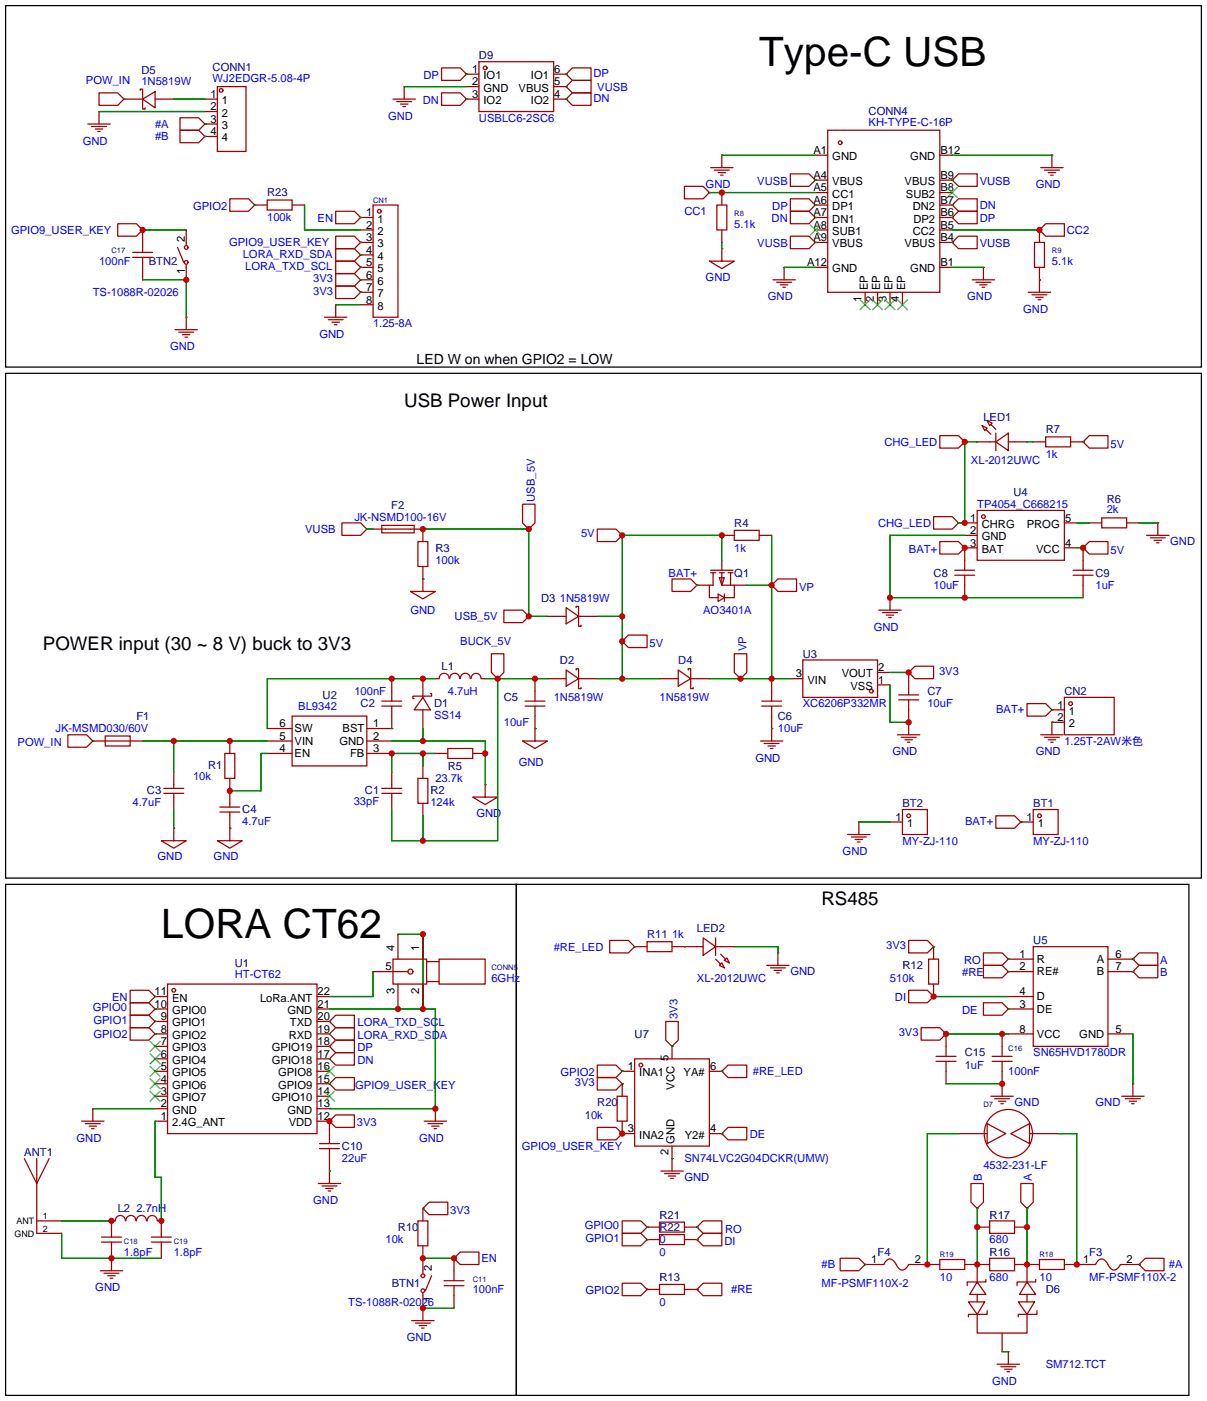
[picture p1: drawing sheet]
<svg xmlns="http://www.w3.org/2000/svg" width="246mm" height="285mm" viewBox="0 0 246 285" stroke-linecap="round" stroke-linejoin="round" font-family="sans-serif">
<g fill="none" stroke="#a10000" stroke-width=".25">
<path d="M20.2 18.9h3.8l1.3 1.3-1.3 1.3h-3.8zM28.6 18.4v-.2h.5v2M44.3 17.7h5.9v13.2h-5.9zM82.4 17.7h.1M82.4 17.7v2.5M90 13.8h3.9l1.2 1.3-1.2 1.3h-3.9zM90 18.9h3.9l1.2 1.3-1.2 1.3h-3.9zM95.1 15.1h.1M95.1 15.1h2.6M95.1 17.7h2.6M97.7 12.6h15.2v10.1h-15.2zM112.9 15.1h2.5"/>
<path d="M112.9 17.7h2.5M115.4 15.1l1.3-1.3h3.8v2.6h-3.8zM115.4 15.1h.1M115.4 17.7h.1M116.7 18.9h3.8v2.6h-3.8l-1.3-1.3zM116.7 16.4h3.8v2.5h-3.8l-1.3-1.2zM17.9 25.3h4.6M18.7 25.8h3M19.4 26.3h1.6M19.9 26.8h.5M20.2 22.7h.1M20.2 22.7v2.6"/>
<path d="M25.3 20.2h.1M25.3 20.2h3.8M29.1 20.2l2.5-1.5v3.3zM29.1 20.2v2h.5v-.2M31.6 20.2h3.8M36.7 24h3.8l1.3 1.3-1.3 1.2h-3.8zM36.7 26.5h3.8l1.3 1.3-1.3 1.3h-3.8zM41.8 25.3h.1M41.8 27.8h.1M41.8 20.2h2.5M41.8 22.7h2.5M41.8 25.3h2.5"/>
<path d="M41.8 27.8h2.5M80.1 20.2h4.6M80.9 20.7h3M81.7 21.2h1.5M82.2 21.7h.5M95.1 20.2h.1M95.1 20.2h2.6M112.9 20.2h2.5M115.4 20.2h.1M139.6 38h3.8l1.3 1.2-1.3 1.3h-3.8zM144.7 39.2h.1M144.9 34.2h4.6"/>
<path d="M145.7 34.7h3M146.4 35.2h1.6M146.9 35.7h.5M147.2 31.6h.1M147.2 31.6v2.6M147.2 39.2v2.6M161.2 35.4h3.8l1.2 1.3-1.2 1.3h-3.8zM166.2 36.7h.1M166.2 39.2h2.6M166.2 36.7h2.6M166.2 31.6h2.6M168.8 26.5h22.8v33.1h-22.8z"/>
<path d="M191.6 39.2h2.6M191.6 36.7h2.6M191.6 31.6h2.6M194.2 36.7h.1M195.5 35.4h3.8v2.6h-3.8l-1.3-1.3zM212.2 34.2h4.6M213 34.7h3M213.7 35.2h1.6M214.2 35.7h.6M214.5 31.6h.1M214.5 31.6v2.6M24 45.6h3.8l1.3 1.3-1.3 1.2h-3.8z"/>
<path d="M27.1 52.5h4M27.1 51.4h4M29.1 46.9h.1M29.1 46.9v4.5M29.1 52.5v4.5M36.2 50.4l1.3 3.1M38 46.9v3M38 54v3M46.9 40.5h3.8l1.2 1.3-1.2 1.3h-3.8zM51.9 41.8h.1M51.9 41.8h2.6M54.5 40.8h5.1v2h-5.1z"/>
<path d="M59.6 41.8h2.5M68.5 43.1h3.8l1.2 1.2-1.2 1.3h-3.8zM68.5 53.2h3.8l1.2 1.3-1.2 1.3h-3.8zM68.5 50.7h3.8l1.2 1.2-1.2 1.3h-3.8zM68.5 58.3h3.8l1.2 1.3-1.2 1.2h-3.8zM68.5 55.8h3.8l1.2 1.2-1.2 1.3h-3.8zM68.5 48.1h3.8l1.2 1.3-1.2 1.3h-3.8zM73.5 44.3h.1M73.5 54.5h.1M73.5 51.9h.1M73.5 59.6h.1M73.5 57h.1"/>
<path d="M73.5 49.4h.1M73.5 57h2.6M73.5 59.6h2.6M73.5 54.5h2.6M73.5 49.4h2.6M73.5 46.9h2.6M73.5 44.3h2.6M73.5 51.9h2.6M76.1 41.8h5.1v22.8h-5.1zM144.7 53.2h5l-2.5 1.5zM146.2 41.8h2v5.1h-2zM147.2 50.7h.1"/>
<path d="M147.2 46.9v2.5M147.2 50.7v2.5M157.6 57h4.6M158.4 57.5h3M159.1 58h1.6M159.6 58.5h.5M159.9 54.5h.1M159.9 54.5v2.5M161.2 40.5h3.8l1.2 1.3-1.2 1.3h-3.8zM161.2 43.1h3.8l1.2 1.2-1.2 1.3h-3.8zM161.2 48.1h3.8l1.2 1.3-1.2 1.3h-3.8zM166.2 41.8h.1"/>
<path d="M166.2 44.3h.1M166.2 49.4h.1M166.2 54.5h2.6M166.2 49.4h2.6M166.2 46.9h2.6M166.2 44.3h2.6M166.2 41.8h2.6M176.4 59.6v2.5M178.9 59.6v2.5M181.5 59.6v2.5M184 59.6v2.5M191.6 54.5h2.6"/>
<path d="M191.6 49.4h2.6M191.6 46.9h2.6M191.6 44.3h2.6M191.6 41.8h2.6M194.2 41.8l1.3-1.3h3.8v2.6h-3.8zM194.2 41.8h.1M194.2 44.3l1.3-1.2h3.8v2.5h-3.8zM194.2 44.3h.1M194.2 49.4h.1M195.5 48.1h3.8v2.6h-3.8l-1.3-1.3zM198.2 57h4.6M199 57.5h3.1"/>
<path d="M199.8 58h1.5M200.3 58.5h.5M200.5 54.5h.1M200.5 54.5v2.5M209.7 59.6h4.5M210.9 49.4h2.1v5.1h-2.1zM212 57h.1M212 46.9l1.2-1.3h3.8v2.5h-3.8zM212 46.9h.1M212 46.9v2.5M212 54.5v5.1M35.7 67.2h4.6"/>
<path d="M36.4 67.7h3.1M37.2 68.2h1.5M37.7 68.7h.5M38 64.6h.1M38 64.6v2.6M66.2 64.6h4.5M66.9 65.2h3.1M67.7 65.7h1.5M68.2 66.2h.5M68.5 62.1h.1M68.5 62.1v2.5M73.5 62.1h2.6"/>
<path d="M210.4 60.1h3.1M211.2 60.6h1.5M211.7 61.1h.5M191.6 88.8h3.9l1.2 1.2-1.2 1.3h-3.9zM196.7 90h.1M199.3 90h3.8M200.3 86.7l1 .5-.5 .6zM201 87.5l1.1 1M201.3 85.7l1 .5-.5 .5zM202.1 86.5l1 1M203.1 90l2.5-1.7v3.5zM203.1 88.3v3.5"/>
<path d="M205.6 90h3.8M210.7 90h2.5M213.2 89h5.1v2.1h-5.1zM218.3 90h2.6M220.9 90l1.2-1.2h3.8v2.5h-3.8zM220.9 90h.1M69.7 106.6h3.8l1.3 1.2-1.3 1.3h-3.8zM74.8 107.8h.1M76.1 107.8h10.1v2.6M77.9 107.1h6.6v1.5h-6.6zM85.2 110.4h2v5h-2zM86.2 118h.1"/>
<path d="M86.2 115.4v5.1M106.6 102.7h2.5v3.9l-1.3 1.2-1.2-1.2zM107.8 107.8h.1M121.8 107.8h3.8l1.3 1.3-1.3 1.3h-3.8zM126.9 109.1h.1M137 118h3.8l1.3 1.3-1.3 1.2h-3.8zM142.1 119.3h.1M142.1 119.3h2.6M144.9 116.2h4.6M144.9 116.7h1M145.4 116.7v2.6h-.7v2.5h1.7M146.7 117.7h1l-.5 1.6z"/>
<path d="M146.7 116.7h1M147.2 116.7v2.6h2.5M147.2 114.2v2M147.2 109.1h2.5M148.5 116.7h1M149 116.7v2.6M149.7 108.1h5.1v2h-5.1zM149.7 119.3v2.5h-2M149.7 119.3h2.6M154.8 109.1h2.6M157.4 119.3l1.2-1.3h3.8v2.5h-3.8zM157.4 119.3h.1"/>
<path d="M190.4 105.3h3.8l1.3 1.3-1.3 1.2h-3.8zM191.6 110.4h3.9l1.2 1.2-1.2 1.3h-3.9zM194.7 116.2h4.1M194.7 117.2h4.1M195.5 106.6h.1M196.7 111.6h.1M196.7 109.1h2.6M196.7 106.6h2.6M196.7 111.6h2.6M196.7 111.6v4.6M196.7 117.2v4.6M199.3 104h17.7v10.2h-17.7z"/>
<path d="M217 106.6h2.6M217 111.6h2.6M218.8 116.2h4.1M218.8 117.2h4.1M220.9 111.6l1.2-1.2h3.8v2.5h-3.8zM220.9 111.6h.1M220.9 111.6v4.6M220.9 117.2v4.6M222.1 106.6h2.6M224.7 105.5h5v2.1h-5zM229.7 106.6h2.6M233.8 109.1h4.6"/>
<path d="M234.6 109.6h3M235.3 110.1h1.6M235.8 110.6h.5M236.1 106.6h.1M236.1 106.6v2.5M79.9 138.3v4.6M83.7 120.5h5.1l-2.6 1.5zM86.2 138.3v3.8M88.8 138.3h.7M89.6 138.3a1.01 1.01 0 0 1 1-1.1 1.01 1.01 0 0 1 1 1.1M91.7 138.3a1.01 1.01 0 0 1 1-1.1 1.01 1.01 0 0 1 1 1.1M93.9 138.3a1.01 1.01 0 0 1 1-1.1 1.01 1.01 0 0 1 1 1.1"/>
<path d="M96.1 138.3a1.01 1.01 0 0 1 1-1.1 1.01 1.01 0 0 1 1 1.1M98.2 138.3h.7M100.2 133.2h2.5v3.8l-1.2 1.3-1.3-1.3zM101.5 138.3h.1M102.7 124.3h3.9l1.2 1.3-1.2 1.3h-3.9zM107.8 125.6h.1M109.1 138.3v4.6M111.6 138.3h3.8M111.6 125.6h3.8M115.4 136.5l2.6 1.8-2.6 1.5zM115.4 123.8l2.6 1.8-2.6 1.5zM117.5 136.5v-.2h.5v2"/>
<path d="M117.5 123.8v-.2h.5v2M118 138.3v2h.5v-.2M118 125.6v2h.5v-.2M118 138.3h3.8M118 125.6h3.8M126.9 130.7h.1M128.1 129.4h3.9v2.6h-3.9l-1.2-1.3zM134.5 138.3h3.8M138.3 136.5l2.5 1.8-2.5 1.5zM140.3 136.5v-.2h.5v2M140.8 138.3v2h.6v-.2M140.8 138.3h3.9"/>
<path d="M146.4 121l1.3 .8-1.3 .8zM147.7 121v1.6M149.7 133.2h2.6v3.8l-1.3 1.3-1.3-1.3zM151 138.3h.1M157.4 138.3v4.6M161.2 138.3h2.5M163.7 134.5h15.2v7.6h-15.2zM178.9 139.6h2.6M178.9 137h2.6M179.2 124.3h4.6M180 124.8h3M180.7 125.3h1.5"/>
<path d="M181.2 125.9h.5M181.5 121.8h.1M181.5 121.8v2.5M185.3 137l1.3-1.2h3.8v2.5h-3.8zM185.3 137h.1M185.3 137v4.6M13.8 149.7h3.9l1.2 1.3-1.2 1.3h-3.9zM18.9 151h.1M18.9 151h10.2M21.5 150h5v2h-5zM35.4 157.4v3.3M45.8 153.5h2.1v5.1h-2.1z"/>
<path d="M46.9 151v2.5M46.9 158.6v5.9M54.5 148.5h5.1M54.5 151h5.1M54.5 153.5h5.1M59.6 145.9h15.2v10.2h-15.2zM74.8 151h5.1M74.8 153.5h5.1M77.9 142.9h4M77.9 143.9h4M79.9 143.9v4.6h-5.1M79.9 157.4v3.3"/>
<path d="M85.2 158.6h2v5.1h-2zM86.2 142.1l1.6 2.6h-3.3zM86.2 144.7v3.8M86.2 156.1v2.5M87.8 141.4h.2v.5h-3.8v.5h.3M88.8 153.5h2.5M91.3 152.5h5.1v2.1h-5.1zM96.4 153.5h2.5M98.9 159.9h.1M98.9 159.9v2.5M106.6 151h5l-2.5 1.5zM107.1 142.9h4"/>
<path d="M107.1 143.9h4M109.1 148.5h.1M109.1 143.9v7.1M155.1 151h4.5M155.3 142.9h4.1M155.3 143.9h4.1M155.8 151.5h3.1M156.6 152h1.5M157.1 152.5h.5M157.4 148.5h.1M157.4 143.9v7.1M183 149.7h4.6"/>
<path d="M183.3 142.6h4M183.3 141.6h4M183.8 150.2h3M184.5 150.7h1.6M185 151.3h.5M185.3 147.2h.1M185.3 142.6v7.1M209.4 143.4h3.8l1.3 1.3-1.3 1.2h-3.8zM212.2 149.7h4.6M213 150.2h3M213.7 150.7h1.6M214.2 151.3h.6"/>
<path d="M214.5 144.7h.1M214.5 147.2h.1M214.5 147.2v2.5M214.5 144.7h2.5M214.5 147.2h2.5M217 142.1h10.2v7.6h-10.2zM32.9 171.3h5.1l-2.6 1.5zM33.4 161.7h4.1M33.4 160.7h4.1M35.4 168.8h.1M35.4 161.7v3.3M35.4 168.8v2.5"/>
<path d="M44.3 171.3h5.1l-2.5 1.5zM44.8 165.5h4.1M44.8 164.5h4.1M46.9 168.8h.1M46.9 165.5v5.8M77.9 161.7h4M77.9 160.7h4M79.9 161.7v3.3M86.2 163.7v2.5M96.4 162.4h5.1l-2.6 1.6zM172.8 170.1h4.6M173.6 170.6h3.1"/>
<path d="M174.4 171.1h1.5M174.9 171.6h.5M175.1 167.5h.1M175.1 167.5v2.6M181.5 167.5h2.5M184 165h5.1v5.1h-5.1zM203.1 166.2h3.8l1.3 1.3-1.3 1.3h-3.8zM208.2 167.5h.1M208.2 167.5h2.5M210.7 165h5.1v5.1h-5.1zM76.1 198h7.1M80.1 195.5h6.9v5h-6.9z"/>
<path d="M81.2 190.4v5.1M86.2 190.4v5.1M87 196h2.5M89.5 195.5h9.4v5h-9.4zM124.3 191.6h3.8l1.3 1.3-1.3 1.3h-3.8zM129.4 192.9h.1M129.4 192.9h2.6M132 191.9h5v2h-5zM137 192.9h6.4M143.4 191.1l2.5 1.8-2.5 1.8zM145.9 192.9h3.8M145.9 195.5l1 1"/>
<path d="M145.9 191.1v3.6M146.7 196.7l.5-.5 .5 1zM146.9 194.4l1.1 1.1M147.7 195.7l.5-.5 .5 1zM156.3 196.7h4.6M157.1 197.2h3M157.9 197.7h1.5M158.4 198.2h.5M158.6 194.2h.1M158.6 194.2v2.5M185.3 191.6h3.8l1.3 1.3-1.3 1.3h-3.8zM189.4 195.5h2v5h-2z"/>
<path d="M190.4 192.9h.1M190.4 192.9v2.6M200.5 194.2h3.8l1.3 1.3-1.3 1.2h-3.8zM200.5 196.7h3.8l1.3 1.3-1.3 1.3h-3.8zM205.6 195.5h.1M205.6 198h.1M205.6 195.5h5.1M205.6 198h5.1M210.7 192.9h15.2v20.3h-15.2zM225.9 195.5h5.1M225.9 198h5.1M231 198h.1"/>
<path d="M231 195.5h.1M232.3 196.7h3.8v2.6h-3.8l-1.3-1.3zM232.3 194.2h3.8v2.5h-3.8l-1.3-1.2zM26.5 201.8h3.9l1.2 1.3-1.2 1.2h-3.9zM26.5 209.4h3.9l1.2 1.3-1.2 1.3h-3.9zM26.5 206.9h3.9l1.2 1.3-1.2 1.2h-3.9zM26.5 204.3h3.9l1.2 1.3-1.2 1.3h-3.9zM31.6 203.1h.1M31.6 210.7h.1M31.6 208.2h.1M31.6 205.6h.1M31.6 218.3h2.6"/>
<path d="M31.6 215.8h2.6M31.6 213.2h2.6M31.6 210.7h2.6M31.6 208.2h2.6M31.6 205.6h2.6M31.6 203.1h2.6M34.2 200.5h30.4v30.5h-30.4zM64.6 218.3h2.6M64.6 215.8h2.6M64.6 213.2h2.6M64.6 210.7h2.6M64.6 208.2h2.6"/>
<path d="M64.6 205.6h2.6M64.6 203.1h2.6M67.2 213.2h.1M67.2 215.8h.1M67.2 210.7h.1M67.2 208.2l1.3-1.3h3.8v2.5h-3.8zM67.2 208.2h.1M68.5 212h3.8v2.5h-3.8l-1.3-1.3zM68.5 214.5h3.8v2.5h-3.8l-1.3-1.2zM68.5 209.4h3.8v2.6h-3.8l-1.3-1.3zM81.2 200.5v5.1M86.2 200.5v5.1"/>
<path d="M87 200h2.5M121.8 217h3.8l1.3 1.3-1.3 1.3h-3.8zM121.8 219.6h3.8l1.3 1.3-1.3 1.2h-3.8zM126.9 218.3h.1M126.9 218.3h2.5M129.4 215.8h15.3v17.8h-15.3zM135.8 208.2h2.5v3.8l-1.3 1.2-1.2-1.2zM137 213.2h.1M137 213.2v2.6M144.7 218.3h2.5M147.2 218.3l1.3-1.3h3.8v2.6h-3.8zM147.2 218.3h.1"/>
<path d="M185.3 201.8h3.8l1.3 1.3-1.3 1.2h-3.8zM187.8 209.4h3.8l1.3 1.3-1.3 1.3h-3.8zM190.4 203.1h.1M190.4 200.5v2.6M190.9 215.3h4M190.9 216.3h4M192.9 210.7h.1M192.9 210.7v4.6M192.9 216.3v4.6M200.5 204.3h3.8l1.3 1.3-1.3 1.3h-3.8zM202.3 215.3h4.1M202.3 216.3h4.1"/>
<path d="M204.3 210.7v4.6M204.3 216.3v7.1M205.6 205.6h.1M205.6 210.7h5.1M205.6 205.6h5.1M205.6 203.1h5.1M225.9 210.7h5.1M5 236.1l2.5 5.1 2.5-5.1M7.5 236.1v15.2h5.1M16.6 228.5h4.6M17.4 229h3M18.2 229.5h1.5"/>
<path d="M18.7 230h.5M18.9 225.9h.1M18.9 225.9v2.6M31.6 228.5h2.6M31.6 225.9h2.6M31.6 223.4h2.6M31.6 220.9h2.6M64.6 228.5h2.6M64.6 225.9h2.6M64.6 223.4h2.6M64.6 220.9h2.6M65.2 234.1h4"/>
<path d="M65.2 233h4M67.2 220.9l1.3-1.3h3.8v2.5h-3.8zM67.2 220.9h.1M67.2 238.6h.1M67.2 228.5h.1M67.2 228.5v4.5M67.2 234.1v7.1M68.5 227.2h3.8v2.5h-3.8l-1.3-1.2zM86.5 228.5h4.6M87.2 229h3.1M88 229.5h1.5M88.5 230h.5"/>
<path d="M88.8 225.9h.1M88.8 225.9v2.6M121.8 229.7h3.8l1.3 1.3-1.3 1.3h-3.8zM125.9 223.4h2v5.1h-2zM126.9 231h.1M126.9 220.9h.1M126.9 231h2.5M126.9 220.9v2.5M126.9 228.5v2.5M134.7 238.6h4.6M135.5 239.1h3.1M136.3 239.6h1.5"/>
<path d="M137 236.1h.1M137 233.6v5M144.7 231h2.5M147.2 231l1.3-1.3h3.8v2.6h-3.8zM147.2 231h.1M195.5 231h5M200.8 231h.5M201.3 229l3.8 2-3.8 2zM202.1 223.4h4.5M202.8 223.9h3.1M203.6 224.4h1.5M204.1 224.9h.5"/>
<path d="M204.3 220.9h.1M206.1 231l3.8-2v4zM209.9 231h.5M210.7 231h5.1M228.7 223.4h4.6M229.5 223.9h3M230.3 224.4h1.5M230.8 224.9h.5M231 220.9h.1M231 220.9v2.5M7.5 248.8h5.1M20.4 259h4.6"/>
<path d="M20.7 253.1h4.1M20.7 252.1h4.1M21.2 259.5h3.1M22 260h1.5M22.7 256.4h.1M22.7 253.1v5.9M25.5 248.8a1.01 1.01 0 0 0-1-1.1 1.01 1.01 0 0 0-1 1.1h-.8v3.3M25.7 248.8a1.01 1.01 0 0 1 1-1.1 1.01 1.01 0 0 1 1 1.1M27.8 248.8a1.01 1.01 0 0 1 1-1.1 1.01 1.01 0 0 1 1.1 1.1M30 248.8a1.01 1.01 0 0 1 1-1.1 1.01 1.01 0 0 1 1 1.1M30.9 253.1h4M30.9 252.1h4"/>
<path d="M32.1 248.8h.8v3.3M32.9 253.1v3.3M64.9 241.2h4.6M65.7 241.7h3M66.4 242.2h1.5M66.9 242.7h.5M85.2 248.8h2v5.1h-2zM86.2 246.3h.1M86.2 246.3v2.5M86.2 253.9v5.6M87.5 245h3.8v2.5h-3.8l-1.3-1.2zM88 260l-1.3 3"/>
<path d="M92.6 256.4l1.3-1.3h3.8v2.6h-3.8zM92.6 256.4h.1M92.6 256.4v4.6M126.9 248.8h3.8l1.3 1.3-1.3 1.2h-3.8zM126.9 251.3h3.8l1.3 1.3-1.3 1.3h-3.8zM132 250.1h.1M132 252.6h.1M132 250.1h2.5M132 252.6h2.5M134.5 249h5.1v2.1h-5.1zM134.5 251.6h5.1v2h-5.1zM136.8 240.2h.5"/>
<path d="M139.6 250.1h2.5M139.6 252.6h2.5M142.1 250.1l1.3-1.3h3.8v2.5h-3.8zM142.1 250.1h.1M142.1 252.6l1.3-1.3h3.8v2.6h-3.8zM142.1 252.6h.1M171.3 256.4h3.8l1.3 1.3-1.3 1.3h-3.8zM176.4 257.7h.1M176.4 257.7h3.8l.6-.9 .6-.2 .8 .3 1 1.5 .7 .4 .7-.2 .7-.9h6.3M191.6 256.7h5.1v2h-5.1zM196.7 257.7h5.1M198 241.2h2.5v3.8l-1.2 1.3-1.3-1.3z"/>
<path d="M199.3 246.3h.1M199.3 257.7v3.8M199.3 250.1h2.5M201.8 256.4h5.1v2.6h-5.1zM201.8 248.8h5.1v2.5h-5.1zM206.9 257.7h5.1M206.9 250.1h2.5M208.2 241.2h2.5v3.8l-1.3 1.3-1.2-1.3zM209.4 246.3h.1M209.4 257.7v3.8M212 256.7h5v2h-5zM217 257.7h6.4l.6-.9 .6-.2 .8 .3 1 1.5 .7 .4 .7-.2 .7-.9h3.8"/>
<path d="M232.3 257.7h.1M233.6 256.4h3.8v2.6h-3.8l-1.3-1.3zM22.5 260.5h.5M83.9 269.1h4.6M84.7 269.6h3.1M85.5 270.1h1.5M86 270.6h.5M86.2 266.6h.1M86.2 263.5v5.6M90.6 262h4M90.6 261h4M92.6 262v4.6"/>
<path d="M126.9 261.5h3.8l1.3 1.3-1.3 1.2h-3.8zM132 262.8h.1M132 262.8h2.5M134.5 261.7h5.1v2.1h-5.1zM139.6 262.8h2.5M142.1 262.8l1.3-1.3h3.8v2.5h-3.8zM142.1 262.8h.1M197.5 265.3h3.3l-1.5 2.5zM199.3 261.2l1.7 2.6h-3.3zM199.3 267.8v3.9h10.1v-3.9M199.3 263.8v1.5M201 260.7v.5h-3.8v.8"/>
<path d="M201.3 267.1v.7h-3.8v.6M203.3 278h4.6M204.1 278.5h3M204.3 271.7v3.8M204.9 279h1.5M205.4 279.5h.5M205.6 275.5h.1M205.6 275.5v2.5M207.6 265.3h3.3l-1.5 2.5zM209.4 261.2l1.8 2.6h-3.3zM209.4 263.8v1.5M211.2 260.7v.5h-3.8v.8"/>
<path d="M211.5 267.1v.7h-3.9v.6"/>
<circle cx="45.1" cy="18.4" r=".38"/>
<circle cx="98.9" cy="13.8" r=".38"/>
<circle cx="171.3" cy="29.1" r=".38"/>
<circle cx="38" cy="53.5" r=".38"/>
<circle cx="38" cy="50.4" r=".38"/>
<circle cx="77.3" cy="43.1" r=".38"/>
<circle cx="200.5" cy="105.3" r=".38"/>
<circle cx="177.7" cy="140.8" r=".38"/>
<circle cx="218.3" cy="143.4" r=".38"/>
<circle cx="185.3" cy="166.2" r=".38"/>
<circle cx="212" cy="166.2" r=".38"/>
<circle cx="83.7" cy="198" r=".51"/>
<circle cx="35.4" cy="201.8" r=".38"/>
<circle cx="130.7" cy="217" r=".38"/>
<circle cx="205.6" cy="231" r="4.9"/>
<circle cx="86.2" cy="260" r=".38"/>
<circle cx="86.2" cy="263" r=".38"/>
</g>
<path d="M1.1 1.1h243.9v73.7h-243.9zM1.1 76.1h243.9v102.8h-243.9zM1.1 180.2h104.2v104.2h-104.2zM105.3 180.2h137.1v104.2h-137.1z" fill="none" stroke="#000" stroke-width=".25"/>
<g fill="none" stroke="#3c3" stroke-width=".25">
<path d="M193.2 38.2l2 2.1M195.2 38.2l-2 2.1M165.2 45.8l2.1 2.1M167.3 45.8l-2.1 2.1M175.4 61.1l2 2M177.4 61.1l-2 2M177.9 61.1l2.1 2M180 61.1l-2.1 2M180.5 61.1l2 2M182.5 61.1l-2 2M183 61.1l2 2M185 61.1l-2 2"/>
<path d="M30.6 219.8l2 2.1M30.6 217.3l2 2M30.6 214.8l2 2M30.6 212.2l2 2M32.6 219.8l-2 2.1M32.6 217.3l-2 2M32.6 214.8l-2 2M32.6 212.2l-2 2M66.2 217.3l2 2M68.2 217.3l-2 2M30.6 222.4l2 2M32.6 222.4l-2 2"/>
<path d="M66.2 222.4l2 2M68.2 222.4l-2 2"/>
</g>
<g fill="none" stroke="#008700" stroke-width=".25">
<path d="M82.4 17.7h12.7M95.1 15.1h.1M115.4 15.1h.1M115.4 17.7h.1M20.2 22.7h21.6M25.3 20.2h.1M35.4 20.2h6.4M41.8 27.8h.1M41.8 25.3h.1M95.1 20.2h.1M115.4 20.2h.1M144.7 39.2h21.5"/>
<path d="M147.2 31.6h19M166.2 36.7h.1M194.2 36.7h.1M194.2 31.6h20.3M29.1 46.9h8.9M29.1 57h8.9v7.6M51.9 41.8h.1M62.1 41.8v5.1h11.4M73.5 44.3h.1M73.5 59.6h.1M73.5 57h.1M73.5 54.5h.1"/>
<path d="M73.5 51.9h.1M73.5 49.4h.1M147.2 49.4v1.3M159.9 54.5h6.3M166.2 41.8h.1M166.2 44.3h.1M166.2 49.4h.1M194.2 41.8h.1M194.2 44.3h.1M194.2 49.4h.1M194.2 54.5h6.3M194.2 46.9h17.8"/>
<path d="M212 57h.1M68.5 62.1h5M199.3 90h-2.6v16.6h-1.2M209.4 90h1.3M220.9 90h.1M74.8 107.8h1.3M86.2 118h.1M86.2 107.8h21.6v17.8h3.8M142.1 119.3h.1M147.2 114.2v-5.1h-20.3v29.2M152.3 119.3h5.1M157.4 109.1v29.2"/>
<path d="M196.7 111.6h.1M196.7 109.1h-15.2v12.7h39.4M219.6 106.6h2.5M219.6 111.6h1.3M232.3 106.6h3.8M88.8 138.3h-34.3v10.2M98.9 138.3h12.7M101.5 138.3v33h-21.6v-6.3M121.8 125.6h5.1M121.8 138.3h12.7M144.7 138.3h16.5M181.5 139.6v7.6h3.8"/>
<path d="M181.5 137h3.8M18.9 151h.1M29.1 151h25.4M35.4 151v6.4M54.5 153.5h-1.3v7.7h-6.3M79.9 148.5h.1M79.9 151h19v8.9M86.2 148.5v2.5M86.2 153.5v2.6M88.8 153.5h-8.9v3.9M109.1 148.5h.1M157.4 148.5h.1"/>
<path d="M214.5 144.7h.1M214.5 147.2h.1M35.4 165v3.8M46.9 168.8h.1M86.2 166.2v5.1M175.1 167.5h6.4M208.2 167.5h.1M76.1 198v5.1h-8.9M81.2 190.4h5v15.2M129.4 192.9h.1M139.6 192.9h.1M149.7 192.9h8.9v1.3"/>
<path d="M190.4 192.9h.1M205.6 195.5h.1M205.6 198h.1M231 198h.1M231 195.5h.1M31.6 210.7h.1M31.6 203.1h.1M31.6 205.6h.1M31.6 208.2h.1M67.2 215.8h.1M67.2 213.2h.1M67.2 210.7h.1"/>
<path d="M67.2 208.2h.1M67.2 205.6h21.6v20.3h-21.6M126.9 218.3h.1M137 213.2h.1M147.2 218.3h.1M190.4 203.1h15.2M192.9 210.7h12.7M205.6 205.6h.1M231 210.7v10.2M18.9 225.9h12.7M31.6 228.5v11.4h1.3v8.9M67.2 220.9h.1"/>
<path d="M67.2 228.5h.1M67.2 238.6h.1M126.9 231h.1M126.9 220.9h.1M137 236.1h.1M147.2 231h.1M192.9 220.9h11.4M195.5 231h-6.4v26.7M215.8 231h3.8v26.7M12.6 251.3v5.1h20.3M12.6 248.8h10.1M86.2 246.3h.1"/>
<path d="M86.2 256.4h6.4M132 250.1h.1M132 252.6h.1M142.1 250.1h.1M142.1 252.6h.1M176.4 257.7h.1M199.3 246.3v11.4M209.4 246.3v11.4M232.3 257.7h.1M86.2 266.6h6.4M132 262.8h.1M142.1 262.8h.1"/>
<path d="M204.3 275.5h1.3"/>
</g>
<g fill="#c00">
<circle cx="147.2" cy="39.2" r=".63"/>
<circle cx="212" cy="46.9" r=".63"/>
<circle cx="107.8" cy="125.6" r=".63"/>
<circle cx="107.8" cy="107.8" r=".63"/>
<circle cx="86.2" cy="107.8" r=".63"/>
<circle cx="98.9" cy="153.5" r=".63"/>
<circle cx="86.2" cy="151" r=".63"/>
<circle cx="46.9" cy="151" r=".63"/>
<circle cx="35.4" cy="151" r=".63"/>
<circle cx="46.9" cy="161.2" r=".63"/>
<circle cx="79.9" cy="138.3" r=".63"/>
<circle cx="86.2" cy="138.3" r=".63"/>
<circle cx="86.2" cy="153.5" r=".63"/>
<circle cx="79.9" cy="153.5" r=".63"/>
<circle cx="88.8" cy="225.9" r=".63"/>
<circle cx="86.2" cy="205.6" r=".63"/>
<circle cx="86.2" cy="190.4" r=".63"/>
<circle cx="81.2" cy="205.6" r=".63"/>
<circle cx="38" cy="57" r=".63"/>
<circle cx="29.1" cy="46.9" r=".63"/>
<circle cx="86.2" cy="266.6" r=".63"/>
<circle cx="92.6" cy="256.4" r=".63"/>
<circle cx="86.2" cy="256.4" r=".63"/>
<circle cx="185.3" cy="147.2" r=".63"/>
<circle cx="185.3" cy="137" r=".63"/>
<circle cx="101.5" cy="138.3" r=".63"/>
<circle cx="109.1" cy="138.3" r=".63"/>
<circle cx="86.2" cy="171.3" r=".63"/>
<circle cx="196.7" cy="106.6" r=".63"/>
<circle cx="196.7" cy="90" r=".63"/>
<circle cx="196.7" cy="111.6" r=".63"/>
<circle cx="67.2" cy="228.5" r=".63"/>
<circle cx="204.3" cy="210.7" r=".63"/>
<circle cx="192.9" cy="210.7" r=".63"/>
<circle cx="204.3" cy="220.9" r=".63"/>
<circle cx="190.4" cy="203.1" r=".63"/>
<circle cx="157.4" cy="138.3" r=".63"/>
<circle cx="157.4" cy="119.3" r=".63"/>
<circle cx="151" cy="138.3" r=".63"/>
<circle cx="220.9" cy="111.6" r=".63"/>
<circle cx="126.9" cy="138.3" r=".63"/>
<circle cx="126.9" cy="130.7" r=".63"/>
<circle cx="126.9" cy="125.6" r=".63"/>
<circle cx="126.9" cy="109.1" r=".63"/>
<circle cx="147.2" cy="109.1" r=".63"/>
<circle cx="181.5" cy="121.8" r=".63"/>
<circle cx="196.7" cy="121.8" r=".63"/>
<circle cx="189.1" cy="257.7" r=".63"/>
<circle cx="199.3" cy="257.7" r=".63"/>
<circle cx="199.3" cy="250.1" r=".63"/>
<circle cx="219.6" cy="257.7" r=".63"/>
<circle cx="209.4" cy="257.7" r=".63"/>
<circle cx="209.4" cy="250.1" r=".63"/>
<circle cx="126.9" cy="231" r=".63"/>
<circle cx="22.7" cy="248.8" r=".63"/>
<circle cx="32.9" cy="248.8" r=".63"/>
<circle cx="22.7" cy="256.4" r=".63"/>
</g>
<g font-size="8.3">
<text x="154.8" y="13.4">Type-C USB</text>
<text x="32.9" y="191.2">LORA CT62</text>
</g>
<g font-size="3.8">
<text x="82.4" y="82.9">USB Power Input</text>
<text x="8.8" y="132.4">POWER input (30 ~ 8 V) buck to 3V3</text>
<text x="167.5" y="184.5">RS485</text>
</g>
<text font-size="2.9" x="85" y="74.2">LED W on when GPIO2 = LOW</text>
<g font-size="2.3" fill="#00f">
<text x="17.5" y="17.2">POW_IN</text>
<text x="28.8" y="17.3">1N5819W</text>
<text x="43.3" y="16.8">WJ2EDGR-5.08-4P</text>
<text x="86.4" y="16.1">DP</text>
<text x="121" y="15.7">DP</text>
<text x="86.2" y="21.2">DN</text>
<text x="121" y="20.8">DN</text>
<text x="121.8" y="18.4">VUSB</text>
<text x="16.9" y="29.5">GND</text>
<text x="31.6" y="26.1">#A</text>
<text x="31.6" y="28.6">#B</text>
<text x="79.1" y="24.4">GND</text>
<text x="97.7" y="24.8">USBLC6-2SC6</text>
<text x="177.1" y="25.6">KH-TYPE-C-16P</text>
<text x="143.9" y="38.4">GND</text>
<text x="154.4" y="37.6">VUSB</text>
<text x="199.8" y="37.7">VUSB</text>
<text x="211.2" y="38.4">GND</text>
<text x="2.3" y="47.7">GPIO9_USER_KEY</text>
<text x="39.4" y="42.7">GPIO2</text>
<text x="54.5" y="45.1">100k</text>
<text x="64.8" y="45.2">EN</text>
<text x="139.6" y="43.8">CC1</text>
<text x="149.7" y="46.4">5.1k</text>
<text x="157.4" y="45.3">DN</text>
<text x="157.5" y="42.7">DP</text>
<text x="199.8" y="42.7">DN</text>
<text x="199.8" y="45.2">DP</text>
<text x="217.6" y="47.7">CC2</text>
<text x="46.7" y="50.2">GPIO9_USER_KEY</text>
<text x="49.5" y="52.5">LORA_RXD_SDA</text>
<text x="154.4" y="50.3">VUSB</text>
<text x="199.8" y="50.4">VUSB</text>
<text x="20.2" y="54">100nF</text>
<text x="50" y="55">LORA_TXD_SCL</text>
<text x="63.9" y="57.5">3V3</text>
<text x="143.9" y="57.2">GND</text>
<text x="214.5" y="54">5.1k</text>
<text x="18.9" y="60.4">TS-1088R-02026</text>
<text x="63.9" y="60">3V3</text>
<text x="156.6" y="61.2">GND</text>
<text x="197.2" y="61.2">GND</text>
<text x="208.7" y="63.8">GND</text>
<text x="34.7" y="71.4">GND</text>
<text x="65.2" y="68.9">GND</text>
<text x="76.1" y="66.7">1.25-8A</text>
<text x="180.3" y="91">CHG_LED</text>
<text x="198" y="94.6">XL-2012UWC</text>
<text x="213.2" y="93.4">1k</text>
<text x="226.4" y="91.3">5V</text>
<text x="72.3" y="106.1">JK-NSMD100-16V</text>
<text x="109.1" y="102.2" transform="rotate(-90 109.1 102.2)">USB_5V</text>
<text x="179.1" y="107.5">CHG_LED</text>
<text x="199.3" y="103.5">TP4054_C668215</text>
<text x="225.7" y="104.6">2k</text>
<text x="62.2" y="108.6">VUSB</text>
<text x="118.5" y="109.4">5V</text>
<text x="149.7" y="112.4">1k</text>
<text x="185.3" y="112.6">BAT+</text>
<text x="226.4" y="112.9">5V</text>
<text x="238.6" y="111.2">GND</text>
<text x="88.8" y="115">100k</text>
<text x="136.3" y="117.5">BAT+</text>
<text x="83.7" y="125.1">GND</text>
<text x="114.2" y="122.6">1N5819W</text>
<text x="143.4" y="125.1">AO3401A</text>
<text x="162.9" y="120.5">VP</text>
<text x="190.4" y="120">10uF</text>
<text x="223.4" y="120">1uF</text>
<text x="92.7" y="126.4">USB_5V</text>
<text x="93.9" y="131.5">BUCK_5V</text>
<text x="132.5" y="131.9">5V</text>
<text x="178.2" y="128.5">GND</text>
<text x="152.3" y="132.7" transform="rotate(-90 152.3 132.7)">VP</text>
<text x="191.5" y="137.6">3V3</text>
<text x="72.3" y="141.6">100nF</text>
<text x="91.3" y="141.6">4.7uH</text>
<text x="112.9" y="142.9">1N5819W</text>
<text x="134.5" y="142.9">1N5819W</text>
<text x="11.3" y="149.3">JK-MSMD030/60V</text>
<text x="60.8" y="144.8">BL9342</text>
<text x="88.5" y="146.4">SS14</text>
<text x="102.7" y="148">10uF</text>
<text x="158.6" y="149.3">10uF</text>
<text x="163.7" y="144.2">XC6206P332MR</text>
<text x="189.1" y="144.2">10uF</text>
<text x="203.1" y="145.3">BAT+</text>
<text x="3.6" y="152">POW_IN</text>
<text x="154.1" y="155.2">GND</text>
<text x="182" y="153.9">GND</text>
<text x="211.2" y="153.9">GND</text>
<text x="217" y="151.8">1.25T-2AW米色</text>
<text x="39.4" y="159">10k</text>
<text x="88.8" y="159.4">23.7k</text>
<text x="105.8" y="156">GND</text>
<text x="27" y="164.2">4.7uF</text>
<text x="72.1" y="164.1">33pF</text>
<text x="87.8" y="164.2">124k</text>
<text x="97.2" y="166.4">GND</text>
<text x="49.4" y="168">4.7uF</text>
<text x="184" y="172.1">MY-ZJ-110</text>
<text x="196.8" y="168.2">BAT+</text>
<text x="210.7" y="172.1">MY-ZJ-110</text>
<text x="32.1" y="175.3">GND</text>
<text x="43.6" y="175.3">GND</text>
<text x="171.8" y="174.3">GND</text>
<text x="137" y="191.2">1k</text>
<text x="112.9" y="193.7">#RE_LED</text>
<text x="180.7" y="193.4">3V3</text>
<text x="196.6" y="196.4">RO</text>
<text x="236.6" y="196.4">A</text>
<text x="22.9" y="204">EN</text>
<text x="47.9" y="199.4">HT-CT62</text>
<text x="100.2" y="200.1">6GHz</text>
<text x="142.1" y="200.1">XL-2012UWC</text>
<text x="161.2" y="198.8">GND</text>
<text x="181.5" y="200.1">510k</text>
<text x="196.2" y="199">#RE</text>
<text x="236.6" y="199">B</text>
<text x="18.9" y="206.1">GPIO0</text>
<text x="19" y="208.6">GPIO1</text>
<text x="72.9" y="209.2">LORA_TXD_SCL</text>
<text x="138.2" y="207.6" transform="rotate(-90 138.2 207.6)">3V3</text>
<text x="182.5" y="204">DI</text>
<text x="196.2" y="206.6">DE</text>
<text x="19" y="211.6">GPIO2</text>
<text x="72.9" y="214.3">DP</text>
<text x="72.9" y="211.7">LORA_RXD_SDA</text>
<text x="183.3" y="211.1">3V3</text>
<text x="210.7" y="215.3">SN65HVD1780DR</text>
<text x="72.4" y="221.9">GPIO9_USER_KEY</text>
<text x="72.9" y="216.8">DN</text>
<text x="114.3" y="219.2">GPIO2</text>
<text x="117.2" y="221.3">3V3</text>
<text x="153.5" y="219.1">#RE_LED</text>
<text x="196.7" y="217.8">1uF</text>
<text x="205.6" y="219.1">100nF</text>
<text x="119.3" y="228">10k</text>
<text x="206.9" y="225.5">GND</text>
<text x="223.4" y="225.5">GND</text>
<text x="15.6" y="232.7">GND</text>
<text x="72.8" y="229.5">3V3</text>
<text x="85.5" y="232.7">GND</text>
<text x="152.9" y="231.8">DE</text>
<text x="69.7" y="236.9">22uF</text>
<text x="106.4" y="234.3">GPIO9_USER_KEY</text>
<text x="139.6" y="236.9">SN74LVC2G04DCKR(UMW)</text>
<text x="200.5" y="238.2">4532-231-LF</text>
<text x="63.9" y="245.4">GND</text>
<text x="139.6" y="240.7">GND</text>
<text x="200.2" y="240.7" transform="rotate(-90 200.2 240.7)">B</text>
<text x="210.4" y="240.7" transform="rotate(-90 210.4 240.7)">A</text>
<text x="27.8" y="247">2.7nH</text>
<text x="91.8" y="247.4">3V3</text>
<text x="119.2" y="250.5">GPIO0</text>
<text x="147.8" y="251.2">RO</text>
<text x="25.3" y="255.9">1.8pF</text>
<text x="35.4" y="255.9">1.8pF</text>
<text x="78.6" y="253.4">10k</text>
<text x="98.2" y="257.1">EN</text>
<text x="119.4" y="253.1">GPIO1</text>
<text x="134.5" y="253.4">0</text>
<text x="134.5" y="255.9">0</text>
<text x="147.7" y="253.7">DI</text>
<text x="201.8" y="253.4">680</text>
<text x="19.4" y="263.2">GND</text>
<text x="96.4" y="263.6">100nF</text>
<text x="119.4" y="263.7">GPIO2</text>
<text x="149.1" y="263.6">#RE</text>
<text x="167.5" y="258.5">#B</text>
<text x="167.5" y="262.3">MF-PSMF110X-2</text>
<text x="191.6" y="261">10</text>
<text x="201.8" y="261">680</text>
<text x="212" y="261">10</text>
<text x="222.1" y="261">MF-PSMF110X-2</text>
<text x="238.4" y="258.5">#A</text>
<text x="71" y="266.1">TS-1088R-02026</text>
<text x="134.5" y="266.1">0</text>
<text x="82.9" y="273.3">GND</text>
<text x="213.2" y="278.8">SM712.TCT</text>
<text x="202.3" y="282.2">GND</text>
</g>
<g font-size="2.3" fill="#000080">
<text x="28.8" y="15">D5</text>
<text x="43.3" y="14.4">CONN1</text>
<text x="97.7" y="12.1">D9</text>
<text x="177.1" y="23.4">CONN4</text>
<text x="54.5" y="40">R23</text>
<text x="30.4" y="54">BTN2</text>
<text x="200.5" y="85.8">LED1</text>
<text x="213.2" y="88.3">R7</text>
<text x="206.7" y="101.1">U4</text>
<text x="79.8" y="103.8">F2</text>
<text x="149.7" y="107.3">R4</text>
<text x="225.7" y="102.4">R6</text>
<text x="88.8" y="112.4">R3</text>
<text x="149.7" y="117.5">Q1</text>
<text x="190.4" y="117.5">C8</text>
<text x="223.4" y="117.5">C9</text>
<text x="110.4" y="122.6">D3</text>
<text x="90" y="136.6">L1</text>
<text x="114.2" y="135.3">D2</text>
<text x="138.3" y="135.3">D4</text>
<text x="163.7" y="134">U3</text>
<text x="65.8" y="142.4">U2</text>
<text x="102.7" y="142.9">C5</text>
<text x="189.1" y="141.6">C7</text>
<text x="217" y="141.6">CN2</text>
<text x="27.8" y="146.7">F1</text>
<text x="73.5" y="144.2">C2</text>
<text x="88.5" y="144.1">D1</text>
<text x="158.6" y="146.7">C6</text>
<text x="30" y="161.9">C3</text>
<text x="42.4" y="156.8">R1</text>
<text x="74.4" y="161.9">C1</text>
<text x="87.8" y="161.9">R2</text>
<text x="91.3" y="156.9">R5</text>
<text x="49.4" y="165.7">C4</text>
<text x="184" y="164.5">BT2</text>
<text x="210.7" y="164.5">BT1</text>
<text x="132" y="191.2">R11</text>
<text x="142.1" y="189.9">LED2</text>
<text x="47.9" y="197.1">U1</text>
<text x="184" y="197.5">R12</text>
<text x="210.7" y="192.4">U5</text>
<text x="129.4" y="211.5">U7</text>
<text x="196.7" y="215.3">C15</text>
<text x="121.8" y="225.5">R20</text>
<text x="5" y="235.6">ANT1</text>
<text x="69.7" y="234.3">C10</text>
<text x="24" y="247">L2</text>
<text x="81.2" y="250.9">R10</text>
<text x="134.5" y="248.3">R21</text>
<text x="134.5" y="250.9">R22</text>
<text x="201.8" y="248.3">R17</text>
<text x="178.9" y="255.9">F4</text>
<text x="201.8" y="255.9">R16</text>
<text x="222.1" y="255.9">F3</text>
<text x="79.9" y="262.3">BTN1</text>
<text x="134.5" y="261">R13</text>
<text x="213.2" y="263.6">D6</text>
</g>
<g font-size="2.3">
<text x="96.3" y="14.9">1</text>
<text x="96.3" y="17.4">2</text>
<text x="98.6" y="16.1">IO1</text>
<text x="108.3" y="16.1">IO1</text>
<text x="113" y="17.4">5</text>
<text x="113" y="14.9">6</text>
<text x="42.9" y="19.9">1</text>
<text x="42.9" y="22.5">2</text>
<text x="45.3" y="21.2">1</text>
<text x="45.3" y="23.8">2</text>
<text x="96.3" y="19.9">3</text>
<text x="98.6" y="18.7">GND</text>
<text x="98.6" y="21.2">IO2</text>
<text x="105.7" y="18.7">VBUS</text>
<text x="108.3" y="21.2">IO2</text>
<text x="113" y="19.9">4</text>
<text x="42.9" y="25">3</text>
<text x="42.9" y="27.6">4</text>
<text x="45.3" y="26.3">3</text>
<text x="45.3" y="28.8">4</text>
<text x="165.9" y="31.4">A1</text>
<text x="169.7" y="32.6">GND</text>
<text x="185.6" y="32.6">GND</text>
<text x="191.8" y="31.4">B12</text>
<text x="165.9" y="41.5">A6</text>
<text x="165.9" y="39">A5</text>
<text x="165.9" y="36.5">A4</text>
<text x="169.7" y="40.3">CC1</text>
<text x="169.7" y="37.7">VBUS</text>
<text x="184.5" y="37.7">VBUS</text>
<text x="184.7" y="40.3">SUB2</text>
<text x="191.8" y="36.5">B9</text>
<text x="191.8" y="39">B8</text>
<text x="191.8" y="41.5">B7</text>
<text x="74.7" y="44.1">1</text>
<text x="74.7" y="46.6">2</text>
<text x="77" y="45.3">1</text>
<text x="77" y="47.9">2</text>
<text x="165.9" y="46.6">A8</text>
<text x="165.9" y="44.1">A7</text>
<text x="169.7" y="47.9">SUB1</text>
<text x="169.7" y="45.3">DN1</text>
<text x="169.7" y="42.8">DP1</text>
<text x="186.1" y="42.8">DN2</text>
<text x="186.1" y="47.9">CC2</text>
<text x="186.3" y="45.3">DP2</text>
<text x="191.8" y="44.1">B6</text>
<text x="191.8" y="46.6">B5</text>
<text x="37.7" y="49.4" transform="rotate(-90 37.7 49.4)">2</text>
<text x="74.7" y="49.2">3</text>
<text x="74.7" y="51.7">4</text>
<text x="77" y="50.4">3</text>
<text x="77" y="53">4</text>
<text x="165.9" y="49.2">A9</text>
<text x="169.7" y="50.4">VBUS</text>
<text x="184.5" y="50.4">VBUS</text>
<text x="191.8" y="49.2">B4</text>
<text x="37.7" y="55.8" transform="rotate(-90 37.7 55.8)">1</text>
<text x="74.7" y="54.2">5</text>
<text x="74.7" y="56.8">6</text>
<text x="74.7" y="59.3">7</text>
<text x="77" y="55.5">5</text>
<text x="77" y="58">6</text>
<text x="164.6" y="54.2">A12</text>
<text x="169.7" y="55.5">GND</text>
<text x="176.9" y="59.1" transform="rotate(-90 176.9 59.1)">EP</text>
<text x="179.5" y="59.1" transform="rotate(-90 179.5 59.1)">EP</text>
<text x="182" y="59.1" transform="rotate(-90 182 59.1)">EP</text>
<text x="184.6" y="59.1" transform="rotate(-90 184.6 59.1)">EP</text>
<text x="185.6" y="55.5">GND</text>
<text x="191.8" y="54.2">B1</text>
<text x="74.7" y="61.9">8</text>
<text x="77" y="60.6">7</text>
<text x="77" y="63.1">8</text>
<text x="175.7" y="61.4" transform="rotate(-90 175.7 61.4)">1</text>
<text x="178.2" y="61.4" transform="rotate(-90 178.2 61.4)">2</text>
<text x="180.7" y="61.4" transform="rotate(-90 180.7 61.4)">3</text>
<text x="183.3" y="61.4" transform="rotate(-90 183.3 61.4)">4</text>
<text x="197.9" y="106.3">1</text>
<text x="200.2" y="107.6">CHRG</text>
<text x="209.4" y="107.6">PROG</text>
<text x="217.2" y="106.3">5</text>
<text x="197.9" y="108.8">2</text>
<text x="197.9" y="111.4">3</text>
<text x="200.2" y="110.1">GND</text>
<text x="200.2" y="112.7">BAT</text>
<text x="211.3" y="112.7">VCC</text>
<text x="217.2" y="111.4">4</text>
<text x="179.1" y="136.8">2</text>
<text x="162.3" y="138.1">3</text>
<text x="164.6" y="139.3">VIN</text>
<text x="171.6" y="138.1">VOUT</text>
<text x="173.4" y="140.6">VSS</text>
<text x="179.1" y="139.3">1</text>
<text x="57" y="148.2">6</text>
<text x="60.1" y="149.2">SW</text>
<text x="69.8" y="149.2">BST</text>
<text x="76.1" y="148.2">1</text>
<text x="215.6" y="144.4">1</text>
<text x="215.6" y="146.9">2</text>
<text x="218" y="145.7">1</text>
<text x="218" y="148.2">2</text>
<text x="57" y="153.3">4</text>
<text x="57" y="150.8">5</text>
<text x="60.1" y="154.3">EN</text>
<text x="60.1" y="151.8">VIN</text>
<text x="69.2" y="151.8">GND</text>
<text x="71.4" y="154.3">FB</text>
<text x="76.1" y="150.8">2</text>
<text x="76.1" y="153.3">3</text>
<text x="182.6" y="167.3">1</text>
<text x="209.3" y="167.3">1</text>
<text x="185" y="168.5">1</text>
<text x="211.6" y="168.5">1</text>
<text x="78.6" y="197.7">5</text>
<text x="80.4" y="193.7" transform="rotate(-90 80.4 193.7)">4</text>
<text x="85.5" y="193.7" transform="rotate(-90 85.5 193.7)">1</text>
<text x="207.9" y="195.2">1</text>
<text x="207.9" y="197.7">2</text>
<text x="211.5" y="196.2">R</text>
<text x="223.6" y="196.2">A</text>
<text x="227.5" y="195.2">6</text>
<text x="227.5" y="197.7">7</text>
<text x="31.5" y="202.8">11</text>
<text x="64.8" y="202.8">22</text>
<text x="80.4" y="202.6" transform="rotate(-90 80.4 202.6)">3</text>
<text x="85.5" y="202.6" transform="rotate(-90 85.5 202.6)">2</text>
<text x="207.9" y="202.8">4</text>
<text x="211.5" y="198.8">RE#</text>
<text x="211.5" y="203.8">D</text>
<text x="223.6" y="198.8">B</text>
<text x="31.5" y="205.4">10</text>
<text x="32.8" y="207.9">9</text>
<text x="35.1" y="209.2">GPIO1</text>
<text x="35.1" y="206.6">GPIO0</text>
<text x="35.1" y="204.1">EN</text>
<text x="53" y="204.1">LoRa.ANT</text>
<text x="58.6" y="206.6">GND</text>
<text x="59.1" y="209.2">TXD</text>
<text x="64.8" y="207.9">20</text>
<text x="64.8" y="205.4">21</text>
<text x="207.9" y="205.4">3</text>
<text x="211.5" y="206.4">DE</text>
<text x="32.8" y="215.5">6</text>
<text x="32.8" y="213">7</text>
<text x="32.8" y="210.4">8</text>
<text x="35.1" y="214.3">GPIO3</text>
<text x="35.1" y="211.7">GPIO2</text>
<text x="55.4" y="214.3">GPIO19</text>
<text x="58.9" y="211.7">RXD</text>
<text x="64.8" y="215.5">17</text>
<text x="64.8" y="213">18</text>
<text x="64.8" y="210.4">19</text>
<text x="207.9" y="210.4">8</text>
<text x="211.5" y="211.5">VCC</text>
<text x="220.1" y="211.5">GND</text>
<text x="227.5" y="210.4">5</text>
<text x="32.8" y="220.6">4</text>
<text x="32.8" y="218.1">5</text>
<text x="35.1" y="221.9">GPIO6</text>
<text x="35.1" y="219.3">GPIO5</text>
<text x="35.1" y="216.8">GPIO4</text>
<text x="55.4" y="216.8">GPIO18</text>
<text x="56.7" y="221.9">GPIO9</text>
<text x="56.7" y="219.3">GPIO8</text>
<text x="64.8" y="220.6">15</text>
<text x="64.8" y="218.1">16</text>
<text x="128" y="218.1">1</text>
<text x="130.4" y="219.3">INA1</text>
<text x="136.3" y="216.1" transform="rotate(-90 136.3 216.1)">5</text>
<text x="139.4" y="219.3">YA#</text>
<text x="144.8" y="218.1">6</text>
<text x="32.8" y="225.7">2</text>
<text x="32.8" y="223.1">3</text>
<text x="35.1" y="227">GND</text>
<text x="35.1" y="224.4">GPIO7</text>
<text x="55.4" y="224.4">GPIO10</text>
<text x="58.6" y="227">GND</text>
<text x="64.8" y="225.7">13</text>
<text x="64.8" y="223.1">14</text>
<text x="137.6" y="222" transform="rotate(-90 137.6 222)">VCC</text>
<text x="32.8" y="228.2">1</text>
<text x="35.1" y="229.5">2.4G_ANT</text>
<text x="58.9" y="229.5">VDD</text>
<text x="64.8" y="228.2">12</text>
<text x="128" y="230.8">3</text>
<text x="130.4" y="232">INA2</text>
<text x="137.6" y="233.1" transform="rotate(-90 137.6 233.1)">GND</text>
<text x="139.6" y="232">Y2#</text>
<text x="144.8" y="230.8">4</text>
<text x="136.3" y="235.4" transform="rotate(-90 136.3 235.4)">2</text>
<text x="177.7" y="257.4">1</text>
<text x="186.6" y="257.4">2</text>
<text x="220.8" y="257.4">1</text>
<text x="229.7" y="257.4">2</text>
<text x="88.1" y="259" transform="rotate(-90 88.1 259)">2</text>
<text x="88.1" y="265.3" transform="rotate(-90 88.1 265.3)">1</text>
</g>
<g font-size="1.8">
<text x="3.4" y="249.5">ANT</text>
<text x="8.8" y="248.5">1</text>
<text x="8.8" y="251">2</text>
<text x="3" y="252">GND</text>
</g>
<g font-size="1.5" fill="#000080">
<text x="76.1" y="41.5">CN1</text>
<text x="149.7" y="44">R8</text>
<text x="22.7" y="51.6">C17</text>
<text x="214.5" y="51.6">R9</text>
<text x="100.2" y="197.7">CONN5</text>
<text x="205.6" y="214.2">C16</text>
<text x="200.5" y="225.6">D7</text>
<text x="25.3" y="253.5">C18</text>
<text x="35.4" y="253.5">C19</text>
<text x="191.6" y="256.1">R19</text>
<text x="212" y="256.1">R18</text>
<text x="96.4" y="261.2">C11</text>
</g>
</svg>
